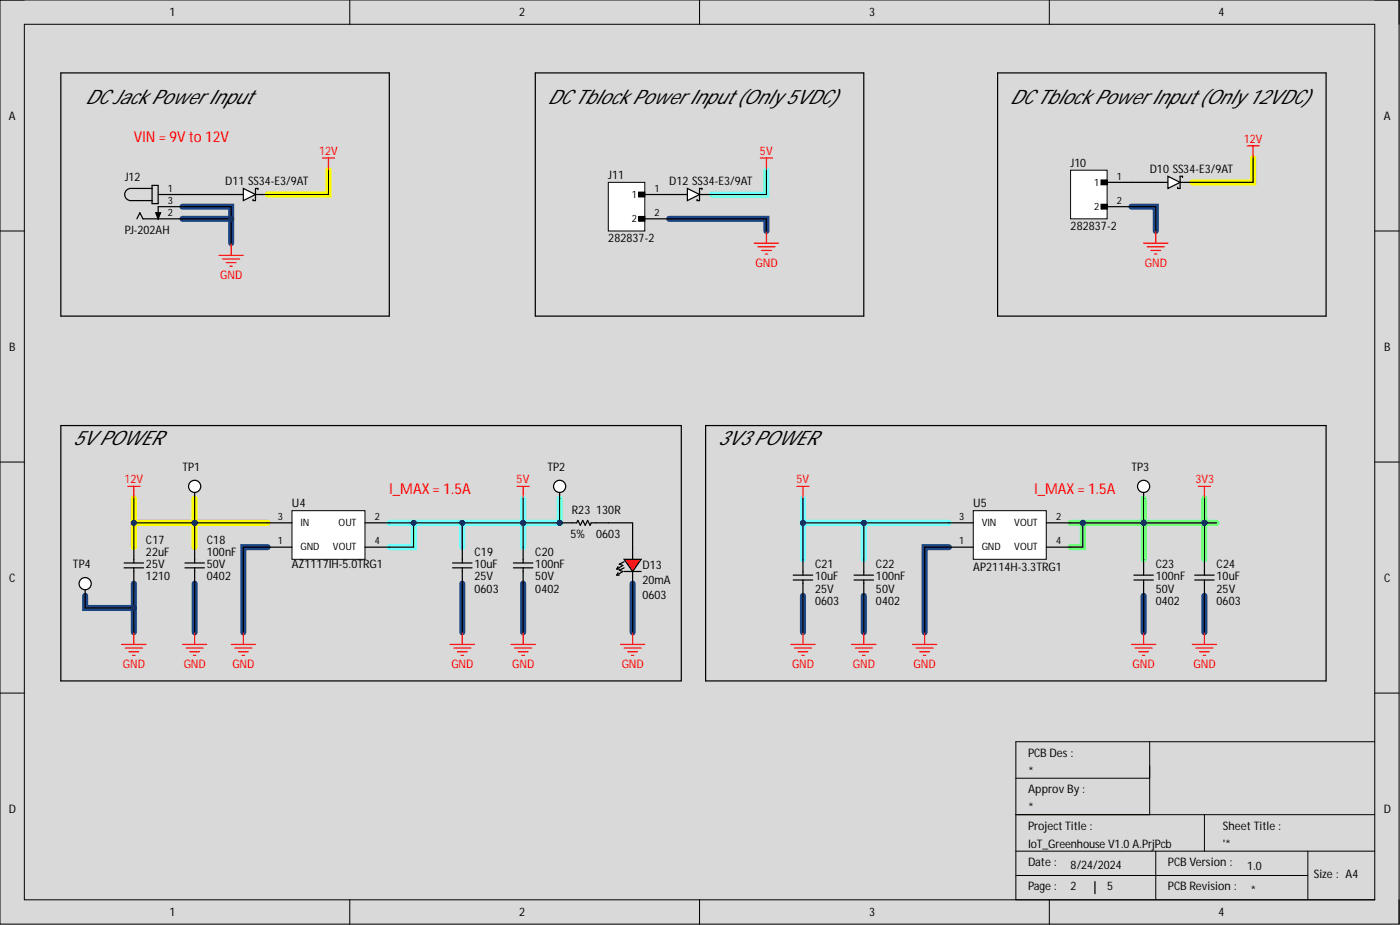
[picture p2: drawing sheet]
<svg xmlns="http://www.w3.org/2000/svg" width="292mm" height="193mm" viewBox="0 0 292 193" stroke-linecap="round" stroke-linejoin="round" font-family="sans-serif">
<path d="M0 0h291.9v192.8h-291.9z" fill-rule="evenodd" fill="#d9d9d9"/>
<path d="M0 0h291.9v192.8h-291.9z" fill="none" stroke="#000" stroke-width=".21"/>
<path d="M5.1 5.1h281.7v182.6h-281.7z" fill-rule="evenodd" fill="#d9d9d9"/>
<g fill="none" stroke="#000" stroke-width=".21">
<path d="M0 0h5.1M73 0v5.1M146 0v5.1M218.9 0v5.1M286.8 0h5.1v5.1M5.1 5.1h281.7v182.6h-281.7zM0 48.2h5.1M286.8 48.2h5.1M0 96.4h5.1M286.8 96.4h5.1M0 144.6h5.1M239.9 154.7v15.3"/>
<path d="M286.8 144.6h5.1M286.8 154.7h-74.8v33h74.8M212 162.3h27.9M212 170h74.8M212 177.6h74.8M241.1 177.6v10.1M251.3 170v7.6M272.9 177.6v10.1M73 187.7v5.1M146 187.7v5.1M212 182.6h60.9M218.9 187.7v5.1"/>
<path d="M291.9 187.7v5.1"/>
</g>
<g fill="none" stroke="#1c4587" stroke-width="1.3">
<path d="M38.1 43.1h10.1v7.6M38.1 45.7h10.1M139.6 45.7h20.3v2.5M236.1 43.1h5v5.1M55.8 114.1h-5v17.8M198 114.1h-5.1v17.8M17.8 124.3v2.5h10.1M27.9 121.8v10.1M40.6 121.8v10.1M96.5 121.8v10.1M109.1 121.8v10.1M132 121.8v10.1"/>
<path d="M167.5 124.3v7.6M180.2 124.3v7.6M238.6 124.3v7.6M251.3 124.3v7.6"/>
</g>
<path d="M159.9 35.5v5.1h-11.4M81.2 109.1h15.3v5M86.3 109.1v5h-5.1M96.5 109.1h12.6v5M109.1 104v5.1h7.7v-5.1M167.5 104v5.1M180.2 109.1v7.6M198 109.1h-30.5v7.6" fill="none" stroke="#6effff" stroke-width="1.3"/>
<path d="M68.5 35.5v5.1h-12.7M261.4 33v5h-12.6M27.9 104v5.1M40.6 104v10.1M55.8 109.1h-27.9v5" fill="none" stroke="#ff0" stroke-width="1.3"/>
<path d="M223.4 109.1h15.2v7.6M225.9 109.1v5h-2.5M238.6 104v5.1h12.7v7.6M251.3 104v5.1h2.5" fill="none" stroke="#6eff6e" stroke-width="1.3"/>
<path d="M31.7 39.3h-4.4a1.27 1.27 0 0 0-1.3 1.3 1.27 1.27 0 0 0 1.3 1.2h4.4M31.7 38.7h1.3v3.8h-1.3zM28.6 45.7l.6-1.3 .6 1.3h8.3M32.5 44.4h1l-.5 1.3zM33 40.6h5.1M38.1 43.1h-5.1v2.6M228.5 183.9v2.5" fill="none" stroke="#000" stroke-width=".25"/>
<path d="M32.5 44.4h1l-.5 1.3z" fill="#000"/>
<path d="M67.3 33h2.5M68.5 33v2.5" fill="none" stroke="#f00" stroke-width=".25"/>
<path d="M126.9 38h7.6v10.2h-7.6z" fill-rule="evenodd" fill="#fff"/>
<path d="M126.9 38h7.6v10.2h-7.6zM133.3 45.1h1.2v1.1h-1.2zM133.3 40.1h1.2v1h-1.2z" fill="none" stroke="#000" stroke-width=".21"/>
<path d="M134.5 40.6h5.1M134.5 45.7h5.1" fill="none" stroke="#000" stroke-width=".25"/>
<g fill="#000">
<path d="M133.3 45.1h1.2v1.1h-1.2z" fill-rule="evenodd"/>
<path d="M133.3 40.1h1.2v1h-1.2z" fill-rule="evenodd"/>
</g>
<path d="M158.6 33h2.6M159.9 33v2.5M157.4 50.7h5.1M158.1 51.5h3.6M158.9 52.2h2M159.7 53h.5M159.9 48.2v2.5" fill="none" stroke="#f00" stroke-width=".25"/>
<path d="M223.4 35.5h7.6v10.2h-7.6z" fill-rule="evenodd" fill="#fff"/>
<path d="M223.4 35.5h7.6v10.2h-7.6zM229.7 37.5h1.3v1.1h-1.3zM229.7 42.6h1.3v1h-1.3z" fill="none" stroke="#000" stroke-width=".21"/>
<path d="M231 38h5.1M140.9 40.6h2.5M146 40.6h2.5M231 43.1h5.1" fill="none" stroke="#000" stroke-width=".25"/>
<g fill="#000">
<path d="M229.7 37.5h1.3v1.1h-1.3z" fill-rule="evenodd"/>
<path d="M229.7 42.6h1.3v1h-1.3z" fill-rule="evenodd"/>
</g>
<path d="M260.2 30.4h2.5M261.4 30.4v2.6M238.6 50.7h5.1M239.4 51.5h3.5M240.1 52.2h2.1M240.9 53h.5M241.1 48.2v2.5" fill="none" stroke="#f00" stroke-width=".25"/>
<path d="M143.4 39.3l2.6 1.3-2.6 1.2z" fill="#fff"/>
<path d="M143.4 39.3l2.6 1.3-2.6 1.2zM146.5 39.6v-.3h-.5v2.5h-.6v-.2M48.2 40.6h2.6M53.3 40.6h2.5" fill="none" stroke="#000" stroke-width=".25"/>
<path d="M45.7 53.3h5.1M46.5 54h3.5M47.2 54.8h2M48 55.5h.5M48.2 50.7v2.6" fill="none" stroke="#f00" stroke-width=".25"/>
<path d="M50.8 39.3l2.5 1.3-2.5 1.2z" fill="#fff"/>
<path d="M50.8 39.3l2.5 1.3-2.5 1.2zM53.8 39.6v-.3h-.5v2.5h-.5v-.2M241.1 38h2.6M246.2 38h2.6" fill="none" stroke="#000" stroke-width=".25"/>
<path d="M243.7 36.8l2.5 1.2-2.5 1.3z" fill="#fff"/>
<path d="M243.7 36.8l2.5 1.2-2.5 1.3zM246.7 37v-.2h-.5v2.5h-.5v-.2" fill="none" stroke="#000" stroke-width=".25"/>
<path d="M203.1 106.5h15.2v10.2h-15.2z" fill-rule="evenodd" fill="#fff"/>
<path d="M203.1 106.5h15.2v10.2h-15.2z" fill="none" stroke="#000" stroke-width=".21"/>
<g fill="none" stroke="#000" stroke-width=".25">
<path d="M147.2 88.8h129.5v53.3h-129.5zM165.5 120h4.1M167.5 116.7v3.3M178.2 120h4.1M180.2 116.7v3.3M198 114.1h5.1M198 109.1h5.1M218.3 114.1h5.1M218.3 109.1h5.1M236.6 120h4M238.6 116.7v3.3M249.3 120h4"/>
<path d="M251.3 116.7v3.3M165.5 121h4.1M167.5 121v3.3M178.2 121h4.1M180.2 121v3.3M236.6 121h4M238.6 121v3.3M249.3 121h4M251.3 121v3.3"/>
</g>
<g fill="none" stroke="#f00" stroke-width=".25">
<path d="M166.3 101.5h2.5M167.5 101.5v2.5M250 101.5h2.6M251.3 101.5v2.5M165 134.4h5.1M165.8 135.2h3.5M166.5 136h2M167.3 136.7h.5M167.5 131.9v2.5M177.7 134.4h5.1M178.4 135.2h3.6M179.2 136h2"/>
<path d="M180 136.7h.5M180.2 131.9v2.5M190.4 134.4h5.1M191.1 135.2h3.6M191.9 136h2M192.7 136.7h.5M192.9 131.9v2.5M236.1 134.4h5M236.8 135.2h3.6M237.6 136h2M238.4 136.7h.5M238.6 131.9v2.5"/>
<path d="M248.8 134.4h5M249.5 135.2h3.6M250.3 136h2M251 136.7h.5M251.3 131.9v2.5"/>
</g>
<path d="M60.9 106.5h15.3v10.2h-15.3z" fill-rule="evenodd" fill="#fff"/>
<path d="M60.9 106.5h15.3v10.2h-15.3z" fill="none" stroke="#000" stroke-width=".21"/>
<g fill="none" stroke="#000" stroke-width=".25">
<path d="M12.7 15.2h68.5v50.7h-68.5zM111.7 15.2h68.5v50.7h-68.5zM208.1 15.2h68.6v50.7h-68.6zM12.7 88.8h129.4v53.3h-129.4zM25.9 117.4h4.1M25.9 118.5h4.1M27.9 114.1v3.3M27.9 118.5v3.3M38.6 117.4h4M38.6 118.5h4M40.6 114.1v3.3M40.6 118.5v3.3"/>
<path d="M55.8 114.1h5.1M55.8 109.1h5.1M76.2 114.1h5M76.2 109.1h5M94.4 117.4h4.1M94.4 118.5h4.1M96.5 114.1v3.3M96.5 118.5v3.3M107.1 117.4h4.1M107.1 118.5h4.1M109.1 114.1v3.3M109.1 118.5v3.3"/>
</g>
<g fill="none" stroke="#f00" stroke-width=".25">
<path d="M26.7 101.5h2.5M27.9 101.5v2.5M107.9 101.5h2.5M109.1 101.5v2.5M25.4 134.4h5.1M26.1 135.2h3.6M26.9 136h2M27.7 136.7h.5M27.9 131.9v2.5M38.1 134.4h5.1M38.8 135.2h3.6M39.6 136h2"/>
<path d="M40.4 136.7h.5M40.6 131.9v2.5M48.2 134.4h5.1M49 135.2h3.5M49.8 136h2M50.5 136.7h.5M50.8 131.9v2.5M93.9 134.4h5.1M94.7 135.2h3.5M95.4 136h2.1M96.2 136.7h.5M96.5 131.9v2.5"/>
<path d="M106.6 134.4h5.1M107.4 135.2h3.5M108.1 136h2.1M108.9 136.7h.5M109.1 131.9v2.5"/>
</g>
<circle cx="40.6" cy="101.5" r="1.27" fill="#fff"/>
<g fill="none" stroke="#000" stroke-width=".25">
<path d="M40.6 102.7v1.3"/>
<circle cx="40.6" cy="101.5" r="1.27"/>
</g>
<circle cx="116.8" cy="101.5" r="1.27" fill="#fff"/>
<g fill="none" stroke="#000" stroke-width=".25">
<path d="M116.8 102.7v1.3"/>
<circle cx="116.8" cy="101.5" r="1.27"/>
</g>
<circle cx="238.6" cy="101.5" r="1.27" fill="#fff"/>
<g fill="none" stroke="#000" stroke-width=".25">
<path d="M238.6 102.7v1.3"/>
<circle cx="238.6" cy="101.5" r="1.27"/>
</g>
<circle cx="17.8" cy="121.8" r="1.27" fill="#fff"/>
<g fill="none" stroke="#000" stroke-width=".25">
<path d="M130.2 119.2h3.6M17.8 123v1.3"/>
<circle cx="17.8" cy="121.8" r="1.27"/>
</g>
<path d="M130.2 116.7h3.6l-1.8 2.5z" fill-rule="evenodd" fill="#f00"/>
<path d="M38.1 45.7h10.1M128.7 118.7h.5M128.7 120h.5M128.9 118.2l-.2 .5M128.9 119.5l-.2 .5M130.2 116.7h3.6l-1.8 2.5zM130.2 117.2l-1 .5 .8 .3-1.3 .7M130.2 118.5l-1 .5 .8 .2-1.3 .8M132 114.1v2.6M132 119.2v2.6" fill="none" stroke="#000" stroke-width=".25"/>
<path d="M129.5 134.4h5M130.2 135.2h3.6M131 136h2M131.7 136.7h.5M132 131.9v2.5" fill="none" stroke="#f00" stroke-width=".25"/>
<circle cx="48.2" cy="45.7" r=".51" fill="#000080"/>
<circle cx="48.2" cy="45.7" r=".51" fill="none" stroke="#000080" stroke-width=".21"/>
<path d="M68.5 35.5v5.1h-12.7M159.9 35.5v5.1h-11.4M236.1 38h5M261.4 33v5h-12.6M38.1 40.6h10.1M139.6 45.7h20.3v2.5M139.6 40.6h1.3M236.1 43.1h5v5.1M180.2 109.1v7.6" fill="none" stroke="#000" stroke-width=".25"/>
<circle cx="180.2" cy="109.1" r=".51" fill="#000080"/>
<circle cx="180.2" cy="109.1" r=".51" fill="none" stroke="#000080" stroke-width=".21"/>
<path d="M198 114.1h-5.1v17.8M223.4 109.1h15.2v7.6M167.5 124.3v7.6M180.2 124.3v7.6" fill="none" stroke="#000" stroke-width=".25"/>
<circle cx="225.9" cy="109.1" r=".51" fill="#000080"/>
<circle cx="225.9" cy="109.1" r=".51" fill="none" stroke="#000080" stroke-width=".21"/>
<circle cx="238.6" cy="109.1" r=".51" fill="#000080"/>
<circle cx="238.6" cy="109.1" r=".51" fill="none" stroke="#000080" stroke-width=".21"/>
<path d="M238.6 109.1h12.7v7.6M238.6 124.3v7.6" fill="none" stroke="#000" stroke-width=".25"/>
<circle cx="238.6" cy="109.1" r=".51" fill="#000080"/>
<circle cx="238.6" cy="109.1" r=".51" fill="none" stroke="#000080" stroke-width=".21"/>
<circle cx="251.3" cy="109.1" r=".51" fill="#000080"/>
<circle cx="251.3" cy="109.1" r=".51" fill="none" stroke="#000080" stroke-width=".21"/>
<path d="M167.5 104v5.1M251.3 124.3v7.6" fill="none" stroke="#000" stroke-width=".25"/>
<circle cx="167.5" cy="109.1" r=".51" fill="#000080"/>
<circle cx="167.5" cy="109.1" r=".51" fill="none" stroke="#000080" stroke-width=".21"/>
<path d="M251.3 104v5.1" fill="none" stroke="#000" stroke-width=".25"/>
<circle cx="251.3" cy="109.1" r=".51" fill="#000080"/>
<circle cx="251.3" cy="109.1" r=".51" fill="none" stroke="#000080" stroke-width=".21"/>
<path d="M251.3 109.1h2.5" fill="none" stroke="#000" stroke-width=".25"/>
<circle cx="251.3" cy="109.1" r=".51" fill="#000080"/>
<circle cx="251.3" cy="109.1" r=".51" fill="none" stroke="#000080" stroke-width=".21"/>
<path d="M27.9 104v5.1" fill="none" stroke="#000" stroke-width=".25"/>
<circle cx="27.9" cy="109.1" r=".51" fill="#000080"/>
<circle cx="27.9" cy="109.1" r=".51" fill="none" stroke="#000080" stroke-width=".21"/>
<path d="M40.6 109.1v5" fill="none" stroke="#000" stroke-width=".25"/>
<circle cx="40.6" cy="109.1" r=".51" fill="#000080"/>
<circle cx="40.6" cy="109.1" r=".51" fill="none" stroke="#000080" stroke-width=".21"/>
<path d="M96.5 109.1h12.6v5" fill="none" stroke="#000" stroke-width=".25"/>
<circle cx="96.5" cy="109.1" r=".51" fill="#000080"/>
<circle cx="96.5" cy="109.1" r=".51" fill="none" stroke="#000080" stroke-width=".21"/>
<circle cx="109.1" cy="109.1" r=".51" fill="#000080"/>
<circle cx="109.1" cy="109.1" r=".51" fill="none" stroke="#000080" stroke-width=".21"/>
<path d="M55.8 114.1h-5v17.8M109.1 104v5.1M40.6 121.8v10.1M96.5 121.8v10.1M109.1 121.8v10.1" fill="none" stroke="#000" stroke-width=".25"/>
<circle cx="109.1" cy="109.1" r=".51" fill="#000080"/>
<circle cx="109.1" cy="109.1" r=".51" fill="none" stroke="#000080" stroke-width=".21"/>
<path d="M38.1 43.1h10.1v7.6" fill="none" stroke="#000" stroke-width=".25"/>
<circle cx="48.2" cy="45.7" r=".51" fill="#000080"/>
<circle cx="48.2" cy="45.7" r=".51" fill="none" stroke="#000080" stroke-width=".21"/>
<path d="M40.6 104v5.1" fill="none" stroke="#000" stroke-width=".25"/>
<circle cx="40.6" cy="109.1" r=".51" fill="#000080"/>
<circle cx="40.6" cy="109.1" r=".51" fill="none" stroke="#000080" stroke-width=".21"/>
<path d="M116.8 104v5.1h-7.7" fill="none" stroke="#000" stroke-width=".25"/>
<circle cx="116.8" cy="109.1" r=".51" fill="#000080"/>
<circle cx="116.8" cy="109.1" r=".51" fill="none" stroke="#000080" stroke-width=".21"/>
<circle cx="109.1" cy="109.1" r=".51" fill="#000080"/>
<circle cx="109.1" cy="109.1" r=".51" fill="none" stroke="#000080" stroke-width=".21"/>
<path d="M238.6 104v5.1" fill="none" stroke="#000" stroke-width=".25"/>
<circle cx="238.6" cy="109.1" r=".51" fill="#000080"/>
<circle cx="238.6" cy="109.1" r=".51" fill="none" stroke="#000080" stroke-width=".21"/>
<path d="M17.8 124.3v2.5h10.1" fill="none" stroke="#000" stroke-width=".25"/>
<circle cx="27.9" cy="126.8" r=".51" fill="#000080"/>
<circle cx="27.9" cy="126.8" r=".51" fill="none" stroke="#000080" stroke-width=".21"/>
<path d="M86.3 109.1v5h-5.1" fill="none" stroke="#000" stroke-width=".25"/>
<circle cx="86.3" cy="109.1" r=".51" fill="#000080"/>
<circle cx="86.3" cy="109.1" r=".51" fill="none" stroke="#000080" stroke-width=".21"/>
<path d="M225.9 109.1v5h-2.5" fill="none" stroke="#000" stroke-width=".25"/>
<circle cx="225.9" cy="109.1" r=".51" fill="#000080"/>
<circle cx="225.9" cy="109.1" r=".51" fill="none" stroke="#000080" stroke-width=".21"/>
<path d="M55.8 109.1h-27.9v5M126.9 109.1h5.1v5M132 121.8v10.1" fill="none" stroke="#000" stroke-width=".25"/>
<circle cx="40.6" cy="109.1" r=".51" fill="#000080"/>
<circle cx="40.6" cy="109.1" r=".51" fill="none" stroke="#000080" stroke-width=".21"/>
<circle cx="27.9" cy="109.1" r=".51" fill="#000080"/>
<circle cx="27.9" cy="109.1" r=".51" fill="none" stroke="#000080" stroke-width=".21"/>
<path d="M81.2 109.1h15.3v5" fill="none" stroke="#000" stroke-width=".25"/>
<circle cx="96.5" cy="109.1" r=".51" fill="#000080"/>
<circle cx="96.5" cy="109.1" r=".51" fill="none" stroke="#000080" stroke-width=".21"/>
<circle cx="86.3" cy="109.1" r=".51" fill="#000080"/>
<circle cx="86.3" cy="109.1" r=".51" fill="none" stroke="#000080" stroke-width=".21"/>
<path d="M27.9 121.8v10.1" fill="none" stroke="#000" stroke-width=".25"/>
<circle cx="27.9" cy="126.8" r=".51" fill="#000080"/>
<circle cx="27.9" cy="126.8" r=".51" fill="none" stroke="#000080" stroke-width=".21"/>
<path d="M198 109.1h-30.5v7.6" fill="none" stroke="#000" stroke-width=".25"/>
<circle cx="167.5" cy="109.1" r=".51" fill="#000080"/>
<circle cx="167.5" cy="109.1" r=".51" fill="none" stroke="#000080" stroke-width=".21"/>
<circle cx="180.2" cy="109.1" r=".51" fill="#000080"/>
<circle cx="180.2" cy="109.1" r=".51" fill="none" stroke="#000080" stroke-width=".21"/>
<circle cx="116.8" cy="109.1" r=".51" fill="#000080"/>
<circle cx="116.8" cy="109.1" r=".51" fill="none" stroke="#000080" stroke-width=".21"/>
<path d="M116.8 109.1h2.5M124.4 109.1h2.5" fill="none" stroke="#000" stroke-width=".25"/>
<circle cx="116.8" cy="109.1" r=".51" fill="#000080"/>
<circle cx="116.8" cy="109.1" r=".51" fill="none" stroke="#000080" stroke-width=".21"/>
<path d="M119.3 109.1h1l.3-.5 .5 1 .5-1 .5 1 .5-1 .5 1 .3-.5h1" fill="none" stroke="#000" stroke-width=".25"/>
<g font-size="4.1">
<text x="17.8" y="21.7">DC Jack Power Input</text>
<text x="114.2" y="21.7">DC Tblock Power Input (Only 5VDC)</text>
<text x="210.7" y="21.7">DC Tblock Power Input (Only 12VDC)</text>
<text x="15.2" y="92.8">5V POWER</text>
<text x="149.8" y="92.8">3V3 POWER</text>
</g>
<g font-size="3.1" fill="#f00">
<text x="27.9" y="29.6">VIN = 9V to12V</text>
<text x="81.2" y="103.2">I_MAX = 1.5A</text>
<text x="215.8" y="103.2">I_MAX = 1.5A</text>
</g>
<g font-size="2.5">
<text x="35.4" y="3.4">1</text>
<text x="108.3" y="3.4">2</text>
<text x="181.3" y="3.4">3</text>
<text x="254.3" y="3.4">4</text>
<text x="1.9" y="24.9">A</text>
<text x="288.7" y="24.9">A</text>
<text x="223.4" y="34.8">J10</text>
<text x="26.1" y="37.8">J12</text>
<text x="47" y="38.6">D11 SS34-E3/9AT</text>
<text x="126.9" y="37.4">J11</text>
<text x="139.6" y="38.6">D12SS34-E3/9AT</text>
<text x="239.9" y="36.1">D10SS34-E3/9AT</text>
<text x="26.1" y="48.8">PJ-202AH</text>
<text x="126.9" y="50.6">282837-2</text>
<text x="223.4" y="48">282837-2</text>
<text x="1.9" y="73.1">B</text>
<text x="288.8" y="73.1">B</text>
<text x="38.1" y="98.2">TP1</text>
<text x="114.2" y="98.2">TP2</text>
<text x="236.1" y="98.2">TP3</text>
<text x="60.9" y="105.9">U4</text>
<text x="119.3" y="107.1">R23</text>
<text x="124.4" y="107.1">130R</text>
<text x="203.1" y="105.9">U5</text>
<text x="30.5" y="113.5">C17</text>
<text x="43.2" y="113.5">C18</text>
<text x="119" y="112.2">5%</text>
<text x="124.4" y="112.2">0603</text>
<text x="15.2" y="118.5">TP4</text>
<text x="30.5" y="118.5">25V</text>
<text x="30.5" y="116">22uF</text>
<text x="43.2" y="118.5">50V</text>
<text x="43.2" y="116">100nF</text>
<text x="60.9" y="118.5">AZ1117IH-5.0TRG1</text>
<text x="99" y="118.5">10uF</text>
<text x="99" y="116">C19</text>
<text x="111.7" y="118.5">100nF</text>
<text x="111.7" y="116">C20</text>
<text x="134" y="118.8">D13</text>
<text x="170.1" y="118.5">C21</text>
<text x="182.8" y="118.5">C22</text>
<text x="203.1" y="119.1">AP2114H-3.3TRG1</text>
<text x="241.1" y="118.5">C23</text>
<text x="253.8" y="118.5">C24</text>
<text x="1.9" y="121.3">C</text>
<text x="30.5" y="121.1">1210</text>
<text x="43.2" y="121.1">0402</text>
<text x="99" y="123.6">0603</text>
<text x="99" y="121.1">25V</text>
<text x="111.7" y="121.1">50V</text>
<text x="111.7" y="123.6">0402</text>
<text x="134" y="121.8">20mA</text>
<text x="134" y="124.9">0603</text>
<text x="170.1" y="121.1">10uF</text>
<text x="170.1" y="123.6">25V</text>
<text x="182.8" y="123.6">50V</text>
<text x="182.8" y="121.1">100nF</text>
<text x="241.1" y="123.6">50V</text>
<text x="241.1" y="121.1">100nF</text>
<text x="253.8" y="121.1">10uF</text>
<text x="253.8" y="123.6">25V</text>
<text x="288.8" y="121.3">C</text>
<text x="170.1" y="126.2">0603</text>
<text x="182.8" y="126.2">0402</text>
<text x="241.1" y="126.2">0402</text>
<text x="253.8" y="126.2">0603</text>
<text x="214.5" y="157.9">PCBDes:</text>
<text x="214.5" y="161.7">*</text>
<text x="214.5" y="165.5">ApprovBy:</text>
<text x="1.9" y="169.5">D</text>
<text x="214.5" y="169.3">*</text>
<text x="214.5" y="173.1">ProjectTitle:</text>
<text x="255.1" y="173.1">SheetTitle:</text>
<text x="288.7" y="169.5">D</text>
<text x="214.5" y="176.9">IoT_GreenhouseV1.0A.PrjPcb</text>
<text x="255.1" y="176.9">'*</text>
<text x="214.5" y="180.7">Date:</text>
<text x="214.5" y="185.8">Page :</text>
<text x="223.4" y="181.2">8/24/2024</text>
<text x="223.4" y="185.8">2</text>
<text x="231" y="185.8">5</text>
<text x="243.7" y="180.7">PCBVersion :</text>
<text x="243.7" y="185.8">PCBRevision :</text>
<text x="260.2" y="181.5">1.0</text>
<text x="274.1" y="183.2">Size : A4</text>
<text x="35.4" y="191.1">1</text>
<text x="108.3" y="191.1">2</text>
<text x="181.3" y="191.1">3</text>
<text x="254.3" y="191.1">4</text>
<text x="260.9" y="186.5">*</text>
</g>
<g font-size="2.5" fill="#f00">
<text x="259.5" y="29.8">12V</text>
<text x="66.6" y="32.3">12V</text>
<text x="158.6" y="32.3">5V</text>
<text x="45.9" y="58.2">GND</text>
<text x="157.6" y="55.6">GND</text>
<text x="238.9" y="55.6">GND</text>
<text x="26" y="100.8">12V</text>
<text x="107.8" y="100.8">5V</text>
<text x="166.2" y="100.8">5V</text>
<text x="249.4" y="100.8">3V3</text>
<text x="25.6" y="139.3">GND</text>
<text x="38.3" y="139.3">GND</text>
<text x="48.5" y="139.3">GND</text>
<text x="94.2" y="139.3">GND</text>
<text x="106.9" y="139.3">GND</text>
<text x="129.7" y="139.3">GND</text>
<text x="165.2" y="139.3">GND</text>
<text x="177.9" y="139.3">GND</text>
<text x="190.6" y="139.3">GND</text>
<text x="236.3" y="139.3">GND</text>
<text x="249" y="139.3">GND</text>
</g>
<g font-size="2.1">
<text x="35" y="40">1</text>
<text x="131.8" y="41.3">1</text>
<text x="136.6" y="40">1</text>
<text x="228.3" y="38.7">1</text>
<text x="233" y="37.5">1</text>
<text x="35" y="42.5">3</text>
<text x="35" y="45.1">2</text>
<text x="131.8" y="46.3">2</text>
<text x="136.6" y="45.1">2</text>
<text x="228.3" y="43.8">2</text>
<text x="233" y="42.5">2</text>
<text x="58" y="113.6">1</text>
<text x="58" y="108.5">3</text>
<text x="62.7" y="109.8">IN</text>
<text x="70.7" y="109.8">OUT</text>
<text x="78.2" y="113.6">4</text>
<text x="78.2" y="108.5">2</text>
<text x="200.1" y="113.6">1</text>
<text x="200.1" y="108.5">3</text>
<text x="204.8" y="109.8">VIN</text>
<text x="211.6" y="109.8">VOUT</text>
<text x="220.3" y="108.5">2</text>
<text x="220.3" y="113.6">4</text>
<text x="62.7" y="114.8">GND</text>
<text x="69.5" y="114.8">VOUT</text>
<text x="204.8" y="114.8">GND</text>
<text x="211.6" y="114.8">VOUT</text>
</g>
</svg>
